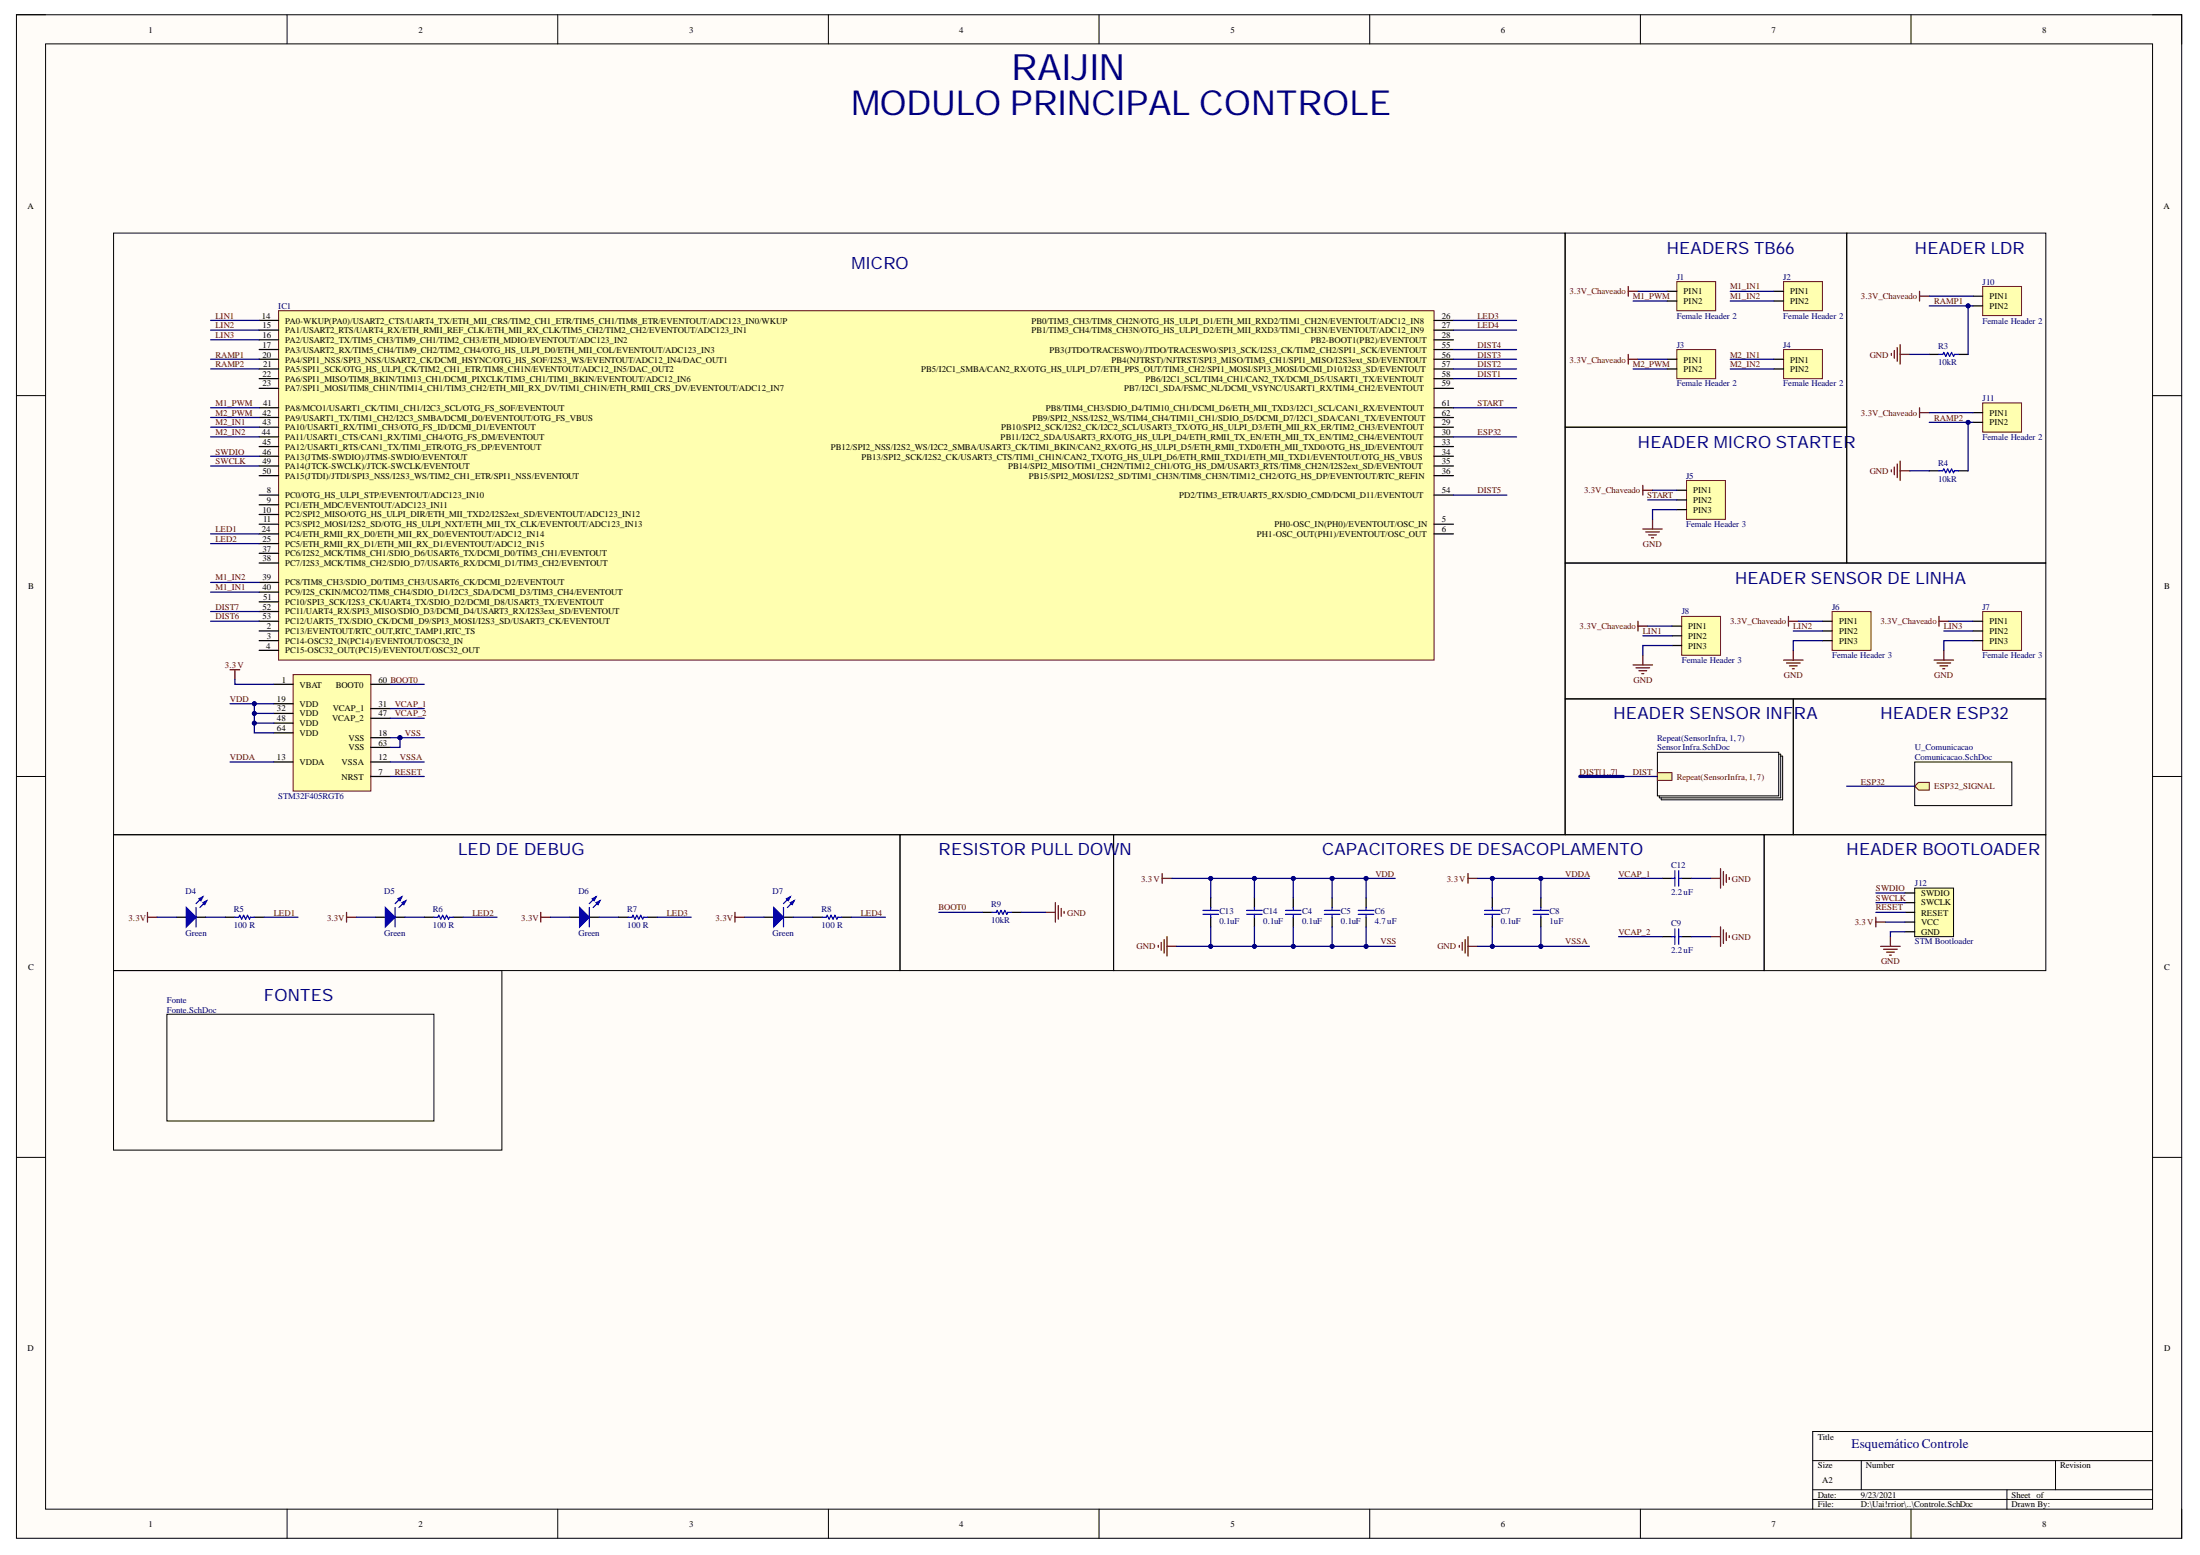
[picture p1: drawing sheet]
<svg xmlns="http://www.w3.org/2000/svg" width="297mm" height="210mm" viewBox="0 0 297 210" stroke-linecap="round" stroke-linejoin="round" font-family="sans-serif">
<path d="M2.2 2h292.4v205.6h-292.4z" fill-rule="evenodd" fill="#fffcf8"/>
<path d="M2.2 2h292.4v205.6h-292.4z" fill="none" stroke="#000" stroke-width=".14"/>
<path d="M6.2 5.9h284.4v197.8h-284.4z" fill-rule="evenodd" fill="#fffcf8"/>
<g fill="none" stroke="#000" stroke-width=".14">
<path d="M2.2 2h3.9M6.2 5.9h284.4v197.8h-284.4zM38.8 2v3.9M75.3 2v3.9M111.8 2v3.9M148.4 2v3.9M184.9 2v3.9M221.5 2v3.9M258 2v3.9M290.6 2h4v3.9M211.3 31.5h38v26.2h-38zM2.2 53.4h3.9"/>
<path d="M290.6 53.4h4M2.2 104.8h3.9M290.6 104.8h4M2.2 156.2h3.9M290.6 156.2h4M244.7 197.2h45.9M251.3 197.2v3.9M277.5 197.2v3.9M290.6 193.2h-45.9v10.5M38.8 203.7v3.9M75.3 203.7v3.9M111.9 203.7v3.9"/>
<path d="M148.4 203.7v3.9M184.9 203.7v3.9M221.5 203.7v3.9M244.7 201.1h45.9M244.7 202.4h45.9M258 203.7v3.9M271 201.1v2.6M294.6 203.7v3.9"/>
</g>
<path d="M226.4 38h5.2v3.9h-5.2z" fill-rule="evenodd" fill="#ffffb0"/>
<path d="M226.4 38h5.2v3.9h-5.2z" fill="none" stroke="#800000" stroke-width=".14"/>
<path d="M225.1 39.3h1.3M225.1 40.6h1.3" fill="none" stroke="#000" stroke-width=".17"/>
<path d="M219.8 38.7v1.3M219.8 39.3h1.4" fill="none" stroke="#800000" stroke-width=".17"/>
<path d="M240.8 38h5.3v3.9h-5.3z" fill-rule="evenodd" fill="#ffffb0"/>
<path d="M240.8 38h5.3v3.9h-5.3z" fill="none" stroke="#800000" stroke-width=".14"/>
<path d="M239.5 39.3h1.3M239.5 40.6h1.3" fill="none" stroke="#000" stroke-width=".17"/>
<path d="M240.8 47.2h5.3v3.9h-5.3z" fill-rule="evenodd" fill="#ffffb0"/>
<path d="M240.8 47.2h5.3v3.9h-5.3z" fill="none" stroke="#800000" stroke-width=".14"/>
<path d="M239.5 48.5h1.3M239.5 49.8h1.3" fill="none" stroke="#000" stroke-width=".17"/>
<path d="M226.4 47.2h5.2v3.9h-5.2z" fill-rule="evenodd" fill="#ffffb0"/>
<path d="M226.4 47.2h5.2v3.9h-5.2z" fill="none" stroke="#800000" stroke-width=".14"/>
<path d="M225.1 48.5h1.3M225.1 49.8h1.3" fill="none" stroke="#000" stroke-width=".17"/>
<path d="M219.8 47.8v1.4M219.8 48.5h1.4" fill="none" stroke="#800000" stroke-width=".17"/>
<path d="M15.3 31.5h196v81.2h-196z" fill="none" stroke="#000" stroke-width=".14"/>
<path d="M37.6 41.9h156v47.2h-156z" fill-rule="evenodd" fill="#ffffb0"/>
<path d="M37.6 41.9h156v47.2h-156z" fill="none" stroke="#800000" stroke-width=".14"/>
<g fill="none" stroke="#000" stroke-width=".17">
<path d="M35 43.2h2.6M35 44.6h2.6M35 45.9h2.6M35 47.2h2.6M35 48.5h2.6M35 49.8h2.6M35 51.1h2.6M35 52.4h2.6M35 57.7h2.6M35 59h2.6M35 55h2.6M35 56.4h2.6"/>
<path d="M193.6 43.3h2.6M193.6 44.6h2.6M193.6 45.9h2.6M193.6 47.2h2.6M193.6 48.5h2.6M193.6 51.1h2.6M193.6 52.4h2.6M193.6 57.7h2.6M193.6 59h2.6M193.6 55h2.6M193.6 49.8h2.6M193.6 56.4h2.6"/>
<path d="M35 60.3h2.6M35 61.6h2.6M35 62.9h2.6M35 64.2h2.6M35 66.8h2.6M35 68.1h2.6M35 69.4h2.6M35 70.8h2.6M35 72.1h2.6M35 73.4h2.6M35 74.7h2.6M35 76h2.6"/>
<path d="M35 78.6h2.6M35 79.9h2.6M193.6 60.3h2.6M193.6 61.6h2.6M193.6 62.9h2.6M193.6 64.2h2.6M193.6 66.8h2.6M193.6 70.8h2.6M193.6 72.1h2.6M35 85.2h2.6M35 86.5h2.6M35 87.8h2.6"/>
<path d="M35 81.2h2.6M35 82.5h2.6M35 83.9h2.6"/>
</g>
<path d="M39.6 91.1h10.5v15.7h-10.5z" fill-rule="evenodd" fill="#ffffb0"/>
<path d="M39.6 91.1h10.5v15.7h-10.5z" fill="none" stroke="#800000" stroke-width=".14"/>
<g fill="none" stroke="#000" stroke-width=".17">
<path d="M37 92.4h2.6M37 95h2.6M37 96.3h2.6M37 97.6h2.6M37 98.9h2.6M50.1 92.4h2.6M50.1 99.6h2.6M50.1 95.6h2.6M50.1 97h2.6M37 102.9h2.6M50.1 102.9h2.6M50.1 100.9h2.6"/>
<path d="M50.1 104.8h2.6"/>
</g>
<path d="M211.3 57.7h38v18.3h-38zM211.3 76h64.9v18.3h-64.9zM211.3 94.3h30.8v18.4h-30.8zM150.4 112.7h87.8v18.3h-87.8zM238.2 112.7h38v18.3h-38z" fill="none" stroke="#000" stroke-width=".14"/>
<g fill="none" stroke="#800000" stroke-width=".17">
<path d="M221.8 71.4h2.6M221.8 65.5v1.3M221.8 66.2h1.3M222.2 71.8h1.8M222.6 72.2h1M223 72.6h.2M223.1 70.1v1.3M220.5 89.8h2.6M220.9 90.1h1.8M221.2 83.9v1.3M221.2 84.5h1.3M221.3 90.5h1"/>
<path d="M221.7 90.9h.2M221.8 88.4v1.4"/>
</g>
<path d="M258.5 119.9h5.3v6.5h-5.3z" fill-rule="evenodd" fill="#ffffb0"/>
<path d="M121.5 112.7h28.9v18.3h-28.9zM223.8 101.5h16.4v5.9h-16.4zM240.2 101.8h.2v5.9h-16.4v-.3M240.4 102.1h.3v5.9h-16.4v-.3M258.5 119.9h5.3v6.5h-5.3z" fill="none" stroke="#000" stroke-width=".14"/>
<g fill="none" stroke="#000" stroke-width=".17">
<path d="M224.4 118.6h1.3M227.1 118.6h1.3M163.5 121.2v1.3M163.5 123.8v1.3M169.4 121.2v1.3M169.4 123.8v1.3M174.6 121.2v1.3M174.6 123.8v1.3M179.9 121.2v1.3M179.9 123.8v1.3M184.4 121.2v1.3M184.4 123.8v1.3"/>
<path d="M201.5 121.2v1.3M201.5 123.8v1.3M208 121.2v1.3M208 123.8v1.3M224.4 126.4h1.3M227.1 126.4h1.3M257.2 120.5h1.3M257.2 121.8h1.3M257.2 123.2h1.3M257.2 124.5h1.3M257.2 125.8h1.3"/>
</g>
<g fill="none" stroke="#800000" stroke-width=".17">
<path d="M31.1 90.4h1.3M31.7 90.4v1.3M240.8 89.1h2.6M241.2 89.5h1.8M241.5 83.2v1.3M241.5 83.9h1.3M241.6 89.9h1.1M242 90.3h.3M242.1 87.8v1.3M261.1 89.1h2.7M261.5 89.5h1.9M261.8 83.9h1.3"/>
<path d="M261.8 83.2v1.3M261.9 89.9h1.1M262.3 90.3h.3M262.5 87.8v1.3M156.9 117.9v1.3M156.9 118.6h1.3M198.2 118.6h1.3M198.2 117.9v1.3M231 118.6h1.3M232.3 117.3v2.6M232.7 117.7v1.8M233.1 118.1v1"/>
<path d="M233.5 118.4v.3M141.2 123.2h1.3M142.5 121.8v2.7M142.9 122.2v1.9M143.3 122.6v1.1M143.7 123v.3M156.4 127.6v.3M156.8 127.2v1.1M157.2 126.8v1.9M157.6 127.7h1.3M157.6 126.4v2.6M197 127.6v.3"/>
<path d="M197.4 127.2v1.1M197.8 126.8v1.9M198.2 127.7h1.3M198.2 126.4v2.7M231 126.4h1.3M232.3 125.1v2.6M232.7 125.5v1.9M233.1 125.9v1.1M233.5 126.3v.3M253.3 123.8v1.3M253.3 124.5h1.3M253.9 127.7h2.7"/>
<path d="M254.3 128.1h1.9M254.7 128.5h1.1M255.1 128.9h.3M255.2 126.4v1.3"/>
</g>
<g fill="none" stroke="#00f" stroke-width=".17">
<path d="M225.7 118.6h.4M226.1 117.5v2.1M226.7 117.5v2.1M226.7 118.6h.4M162.4 122.9h2.1M162.4 123.4h2.1M163.5 122.5v.4M163.5 123.4v.4M168.3 122.9h2.1M168.3 123.4h2.1M169.4 122.5v.4M169.4 123.4v.4"/>
<path d="M173.6 122.9h2.1M173.6 123.4h2.1M174.6 122.5v.4M174.6 123.4v.4M178.8 122.9h2.1M178.8 123.4h2.1M179.9 122.5v.4M179.9 123.4v.4M183.4 122.9h2.1M183.4 123.4h2.1M184.4 122.5v.4M184.4 123.4v.4"/>
<path d="M200.4 122.9h2.1M200.4 123.4h2.1M201.5 122.5v.4M201.5 123.4v.4M207 122.9h2.1M207 123.4h2.1M208 122.5v.4M208 123.4v.4M225.7 126.4h.4M226.1 125.4v2.1M226.7 125.4v2.1M226.7 126.4h.4"/>
</g>
<path d="M223.8 104.3h1.9v1h-1.9z" fill-rule="evenodd" fill="#ffff80"/>
<path d="M223.8 104.3h1.9v1h-1.9z" fill="none" stroke="#800000" stroke-width=".14"/>
<path d="M249.3 31.5h26.9v44.5h-26.9z" fill="none" stroke="#000" stroke-width=".14"/>
<path d="M267.7 38.7h5.2v3.9h-5.2z" fill-rule="evenodd" fill="#ffffb0"/>
<path d="M267.7 38.7h5.2v3.9h-5.2z" fill="none" stroke="#800000" stroke-width=".14"/>
<path d="M266.4 40h1.3M260.5 47.8h1.3M264.4 47.8h1.3M266.4 41.3h1.3" fill="none" stroke="#000" stroke-width=".17"/>
<path d="M259.2 39.3v1.3M259.2 40h1.3M255.4 47.7v.3M255.8 47.3v1.1M256.2 46.9v1.9M256.6 46.5v2.7M256.6 47.8h1.3" fill="none" stroke="#800000" stroke-width=".17"/>
<path d="M261.8 47.8h.5l.2-.2 .2 .5 .3-.5 .2 .5 .3-.5 .3 .5 .1-.3h.5" fill="none" stroke="#00f" stroke-width=".17"/>
<path d="M267.7 54.4h5.2v3.9h-5.2z" fill-rule="evenodd" fill="#ffffb0"/>
<path d="M267.7 54.4h5.2v3.9h-5.2z" fill="none" stroke="#800000" stroke-width=".14"/>
<path d="M266.4 55.7h1.3M266.4 57h1.3M260.5 63.6h1.3M264.4 63.6h1.3M23.8 123.8h1.4M26.5 123.8h1.3" fill="none" stroke="#000" stroke-width=".17"/>
<path d="M259.2 55v1.4M259.2 55.7h1.3M255.4 63.4v.3M255.8 63v1.1M256.2 62.6v1.9M256.6 62.2v2.7M256.6 63.6h1.3" fill="none" stroke="#800000" stroke-width=".17"/>
<path d="M261.8 63.6h.5l.2-.3 .2 .5 .3-.5 .2 .5 .3-.5 .3 .5 .1-.2h.5" fill="none" stroke="#00f" stroke-width=".17"/>
<path d="M15.3 112.7h106.2v18.3h-106.2z" fill="none" stroke="#000" stroke-width=".14"/>
<path d="M25.2 122.5l1.3 1.3-1.3 1.3z" fill="#00f"/>
<path d="M25.2 122.5l1.3 1.3-1.3 1.3zM27.4 121.1l-.9 .9M27.9 121.6l-.9 .9" fill="none" stroke="#00f" stroke-width=".17"/>
<path d="M27.4 121.8l.5-.2-.3 .5z" fill="#00f"/>
<path d="M27.4 121.8l.5-.2-.3 .5z" fill="none" stroke="#00f" stroke-width=".17"/>
<path d="M26.9 121.3l.5-.2-.3 .5z" fill="#00f"/>
<path d="M26.5 122.5v2.6M26.9 121.3l.5-.2-.3 .5zM31.7 123.8h.5l.2-.3 .2 .6 .3-.6 .3 .6 .2-.6 .3 .6 .1-.3h.5" fill="none" stroke="#00f" stroke-width=".17"/>
<path d="M30.4 123.8h1.3M34.3 123.8h1.3M50.7 123.8h1.3M53.3 123.8h1.4" fill="none" stroke="#000" stroke-width=".17"/>
<path d="M19.9 123.2v1.3M19.9 123.8h1.3" fill="none" stroke="#800000" stroke-width=".17"/>
<path d="M52 122.5l1.3 1.3-1.3 1.3z" fill="#00f"/>
<path d="M52 122.5l1.3 1.3-1.3 1.3zM54.3 121.1l-1 .9M54.8 121.6l-.9 .9" fill="none" stroke="#00f" stroke-width=".17"/>
<path d="M54.3 121.8l.5-.2-.3 .5z" fill="#00f"/>
<path d="M54.3 121.8l.5-.2-.3 .5z" fill="none" stroke="#00f" stroke-width=".17"/>
<path d="M53.7 121.3l.6-.2-.3 .5z" fill="#00f"/>
<path d="M53.3 122.5v2.6M53.7 121.3l.6-.2-.3 .5zM58.6 123.8h.5l.1-.3 .3 .6 .3-.6 .2 .6 .3-.6 .3 .6 .1-.3h.5" fill="none" stroke="#00f" stroke-width=".17"/>
<path d="M57.3 123.8h1.3M61.2 123.8h1.3M103.2 123.8h1.3M105.8 123.8h1.3" fill="none" stroke="#000" stroke-width=".17"/>
<path d="M46.8 123.2v1.3M46.8 123.8h1.3" fill="none" stroke="#800000" stroke-width=".17"/>
<path d="M104.5 122.5l1.3 1.3-1.3 1.3z" fill="#00f"/>
<path d="M104.5 122.5l1.3 1.3-1.3 1.3zM106.7 121.1l-.9 .9M107.2 121.6l-.9 .9" fill="none" stroke="#00f" stroke-width=".17"/>
<path d="M106.7 121.8l.5-.2-.2 .5z" fill="#00f"/>
<path d="M106.7 121.8l.5-.2-.2 .5z" fill="none" stroke="#00f" stroke-width=".17"/>
<path d="M106.2 121.3l.5-.2-.3 .5z" fill="#00f"/>
<path d="M105.8 122.5v2.6M106.2 121.3l.5-.2-.3 .5zM111 123.8h.6l.1-.3 .2 .6 .3-.6 .3 .6 .2-.6 .3 .6 .1-.3h.5" fill="none" stroke="#00f" stroke-width=".17"/>
<path d="M76.9 123.8h1.4M79.6 123.8h1.3M109.7 123.8h1.3M113.6 123.8h1.4" fill="none" stroke="#000" stroke-width=".17"/>
<path d="M99.2 123.2v1.3M99.2 123.8h1.3" fill="none" stroke="#800000" stroke-width=".17"/>
<path d="M78.3 122.5l1.3 1.3-1.3 1.3z" fill="#00f"/>
<path d="M78.3 122.5l1.3 1.3-1.3 1.3zM80.5 121.1l-.9 .9M81 121.6l-.9 .9" fill="none" stroke="#00f" stroke-width=".17"/>
<path d="M80.5 121.8l.5-.2-.3 .5z" fill="#00f"/>
<path d="M80.5 121.8l.5-.2-.3 .5z" fill="none" stroke="#00f" stroke-width=".17"/>
<path d="M80 121.3l.5-.2-.3 .5z" fill="#00f"/>
<path d="M79.6 122.5v2.6M80 121.3l.5-.2-.3 .5zM84.8 123.8h.5l.2-.3 .2 .6 .3-.6 .2 .6 .3-.6 .3 .6 .1-.3h.5" fill="none" stroke="#00f" stroke-width=".17"/>
<path d="M83.5 123.8h1.3M87.4 123.8h1.3" fill="none" stroke="#000" stroke-width=".17"/>
<path d="M73 123.2v1.3M73 123.8h1.3" fill="none" stroke="#800000" stroke-width=".17"/>
<path d="M242.1 94.3h34.1v18.4h-34.1zM258.5 102.9h13.1v5.8h-13.1z" fill="none" stroke="#000" stroke-width=".14"/>
<path d="M258.5 106.1l.5-.5h1.5v1.1h-1.5z" fill-rule="evenodd" fill="#ffff80"/>
<path d="M258.5 106.1l.5-.5h1.5v1.1h-1.5z" fill="none" stroke="#800000" stroke-width=".14"/>
<path d="M132.7 123.2h1.3M136.6 123.2h1.3" fill="none" stroke="#000" stroke-width=".17"/>
<path d="M134 123.2h.5l.1-.3 .3 .5 .2-.5 .3 .5 .3-.5 .2 .5 .2-.2h.5" fill="none" stroke="#00f" stroke-width=".17"/>
<path d="M15.3 131h52.5v24.2h-52.5zM22.5 136.9h36.1v14.4h-36.1z" fill="none" stroke="#000" stroke-width=".14"/>
<path d="M227.7 64.9h5.3v5.2h-5.3z" fill-rule="evenodd" fill="#ffffb0"/>
<path d="M227.7 64.9h5.3v5.2h-5.3z" fill="none" stroke="#800000" stroke-width=".14"/>
<path d="M226.4 66.2h1.3M226.4 67.5h1.3M226.4 68.8h1.3" fill="none" stroke="#000" stroke-width=".17"/>
<path d="M227.1 83.2h5.2v5.2h-5.2z" fill-rule="evenodd" fill="#ffffb0"/>
<path d="M227.1 83.2h5.2v5.2h-5.2z" fill="none" stroke="#800000" stroke-width=".14"/>
<path d="M225.7 84.5h1.4M225.7 85.8h1.4M225.7 87.1h1.4" fill="none" stroke="#000" stroke-width=".17"/>
<path d="M247.4 82.6h5.2v5.2h-5.2z" fill-rule="evenodd" fill="#ffffb0"/>
<path d="M247.4 82.6h5.2v5.2h-5.2z" fill="none" stroke="#800000" stroke-width=".14"/>
<path d="M246.1 83.9h1.3M246.1 85.2h1.3M246.1 86.5h1.3" fill="none" stroke="#000" stroke-width=".17"/>
<path d="M267.7 82.6h5.2v5.2h-5.2z" fill-rule="evenodd" fill="#ffffb0"/>
<path d="M267.7 82.6h5.2v5.2h-5.2z" fill="none" stroke="#800000" stroke-width=".14"/>
<path d="M266.4 83.9h1.3M266.4 85.2h1.3M266.4 86.5h1.3" fill="none" stroke="#000" stroke-width=".17"/>
<g fill="none" stroke="#000080" stroke-width=".17">
<path d="M221.2 39.3h3.9M233.6 39.3h5.9M220.5 40.6h4.6M220.5 49.8h4.6M221.2 48.5h3.9M233.6 40.6h5.9M233.6 48.5h5.9M233.6 49.8h5.9M222.5 67.5h3.9M223.1 66.2h3.3M226.4 68.8h-3.3v1.3M34.3 97.6h2.7"/>
<path d="M221.8 85.8h3.9M222.5 84.5h3.2M225.7 87.1h-3.9v1.3"/>
</g>
<circle cx="34.3" cy="97.6" r=".26" fill="#000080"/>
<circle cx="34.3" cy="97.6" r=".26" fill="none" stroke="#000080" stroke-width=".14"/>
<path d="M34.3 96.3h2.7" fill="none" stroke="#000080" stroke-width=".17"/>
<circle cx="34.3" cy="96.3" r=".26" fill="#000080"/>
<circle cx="34.3" cy="96.3" r=".26" fill="none" stroke="#000080" stroke-width=".14"/>
<path d="M31.1 95h3.2" fill="none" stroke="#000080" stroke-width=".17"/>
<circle cx="34.3" cy="95" r=".26" fill="#000080"/>
<circle cx="34.3" cy="95" r=".26" fill="none" stroke="#000080" stroke-width=".14"/>
<path d="M31.1 102.9h5.9M52.7 104.8h4.6M52.7 102.9h4.6M208 118.6v2.6M253.3 120.5h3.9M253.3 121.8h3.9M253.3 123.2h3.9M254.6 124.5h2.6M257.2 125.8h-2v.6" fill="none" stroke="#000080" stroke-width=".17"/>
<circle cx="208" cy="118.6" r=".26" fill="#000080"/>
<circle cx="208" cy="118.6" r=".26" fill="none" stroke="#000080" stroke-width=".14"/>
<path d="M201.5 118.6v2.6" fill="none" stroke="#000080" stroke-width=".17"/>
<circle cx="201.5" cy="118.6" r=".26" fill="#000080"/>
<circle cx="201.5" cy="118.6" r=".26" fill="none" stroke="#000080" stroke-width=".14"/>
<path d="M201.5 125.1v2.6" fill="none" stroke="#000080" stroke-width=".17"/>
<circle cx="201.5" cy="127.7" r=".26" fill="#000080"/>
<circle cx="201.5" cy="127.7" r=".26" fill="none" stroke="#000080" stroke-width=".14"/>
<path d="M208 125.1v2.6" fill="none" stroke="#000080" stroke-width=".17"/>
<circle cx="208" cy="127.7" r=".26" fill="#000080"/>
<circle cx="208" cy="127.7" r=".26" fill="none" stroke="#000080" stroke-width=".14"/>
<path d="M31.7 91.7v.7h5.3M52.7 95.6h4.6M52.7 97h4.6M218.5 118.6h5.9M228.4 118.6h2.6M163.5 125.1v2.6M218.5 126.4h5.9M228.4 126.4h2.6" fill="none" stroke="#000080" stroke-width=".17"/>
<circle cx="163.5" cy="127.7" r=".26" fill="#000080"/>
<circle cx="163.5" cy="127.7" r=".26" fill="none" stroke="#000080" stroke-width=".14"/>
<path d="M169.4 118.6v2.6" fill="none" stroke="#000080" stroke-width=".17"/>
<circle cx="169.4" cy="118.6" r=".26" fill="#000080"/>
<circle cx="169.4" cy="118.6" r=".26" fill="none" stroke="#000080" stroke-width=".14"/>
<path d="M169.4 125.1v2.6" fill="none" stroke="#000080" stroke-width=".17"/>
<circle cx="169.4" cy="127.7" r=".26" fill="#000080"/>
<circle cx="169.4" cy="127.7" r=".26" fill="none" stroke="#000080" stroke-width=".14"/>
<path d="M174.6 118.6v2.6" fill="none" stroke="#000080" stroke-width=".17"/>
<circle cx="174.6" cy="118.6" r=".26" fill="#000080"/>
<circle cx="174.6" cy="118.6" r=".26" fill="none" stroke="#000080" stroke-width=".14"/>
<path d="M174.6 125.1v2.6" fill="none" stroke="#000080" stroke-width=".17"/>
<circle cx="174.6" cy="127.7" r=".26" fill="#000080"/>
<circle cx="174.6" cy="127.7" r=".26" fill="none" stroke="#000080" stroke-width=".14"/>
<path d="M179.9 118.6v2.6" fill="none" stroke="#000080" stroke-width=".17"/>
<circle cx="179.9" cy="118.6" r=".26" fill="#000080"/>
<circle cx="179.9" cy="118.6" r=".26" fill="none" stroke="#000080" stroke-width=".14"/>
<path d="M179.9 125.1v2.6" fill="none" stroke="#000080" stroke-width=".17"/>
<circle cx="179.9" cy="127.7" r=".26" fill="#000080"/>
<circle cx="179.9" cy="127.7" r=".26" fill="none" stroke="#000080" stroke-width=".14"/>
<path d="M184.4 118.6v2.6" fill="none" stroke="#000080" stroke-width=".17"/>
<circle cx="184.4" cy="118.6" r=".26" fill="#000080"/>
<circle cx="184.4" cy="118.6" r=".26" fill="none" stroke="#000080" stroke-width=".14"/>
<path d="M184.4 125.1v2.6" fill="none" stroke="#000080" stroke-width=".17"/>
<circle cx="184.4" cy="127.7" r=".26" fill="#000080"/>
<circle cx="184.4" cy="127.7" r=".26" fill="none" stroke="#000080" stroke-width=".14"/>
<path d="M52.7 92.4h4.6M158.2 118.6h5.3v2.6M137.9 123.2h3.3" fill="none" stroke="#000080" stroke-width=".17"/>
<circle cx="163.5" cy="118.6" r=".26" fill="#000080"/>
<circle cx="163.5" cy="118.6" r=".26" fill="none" stroke="#000080" stroke-width=".14"/>
<path d="M242.1 85.2h4M242.8 83.9h3.3M246.1 86.5h-4v1.3M262.5 85.2h3.9M263.1 83.9h3.3M266.4 86.5h-3.9v1.3M126.8 123.2h5.9M158.9 127.7h29.5" fill="none" stroke="#000080" stroke-width=".17"/>
<circle cx="163.5" cy="127.7" r=".26" fill="#000080"/>
<circle cx="163.5" cy="127.7" r=".26" fill="none" stroke="#000080" stroke-width=".14"/>
<circle cx="169.4" cy="127.7" r=".26" fill="#000080"/>
<circle cx="169.4" cy="127.7" r=".26" fill="none" stroke="#000080" stroke-width=".14"/>
<circle cx="174.6" cy="127.7" r=".26" fill="#000080"/>
<circle cx="174.6" cy="127.7" r=".26" fill="none" stroke="#000080" stroke-width=".14"/>
<circle cx="179.9" cy="127.7" r=".26" fill="#000080"/>
<circle cx="179.9" cy="127.7" r=".26" fill="none" stroke="#000080" stroke-width=".14"/>
<circle cx="184.4" cy="127.7" r=".26" fill="#000080"/>
<circle cx="184.4" cy="127.7" r=".26" fill="none" stroke="#000080" stroke-width=".14"/>
<path d="M163.5 118.6h24.9" fill="none" stroke="#000080" stroke-width=".17"/>
<circle cx="163.5" cy="118.6" r=".26" fill="#000080"/>
<circle cx="163.5" cy="118.6" r=".26" fill="none" stroke="#000080" stroke-width=".14"/>
<circle cx="169.4" cy="118.6" r=".26" fill="#000080"/>
<circle cx="169.4" cy="118.6" r=".26" fill="none" stroke="#000080" stroke-width=".14"/>
<circle cx="174.6" cy="118.6" r=".26" fill="#000080"/>
<circle cx="174.6" cy="118.6" r=".26" fill="none" stroke="#000080" stroke-width=".14"/>
<circle cx="179.9" cy="118.6" r=".26" fill="#000080"/>
<circle cx="179.9" cy="118.6" r=".26" fill="none" stroke="#000080" stroke-width=".14"/>
<circle cx="184.4" cy="118.6" r=".26" fill="#000080"/>
<circle cx="184.4" cy="118.6" r=".26" fill="none" stroke="#000080" stroke-width=".14"/>
<path d="M199.5 127.7h15.1" fill="none" stroke="#000080" stroke-width=".17"/>
<circle cx="201.5" cy="127.7" r=".26" fill="#000080"/>
<circle cx="201.5" cy="127.7" r=".26" fill="none" stroke="#000080" stroke-width=".14"/>
<circle cx="208" cy="127.7" r=".26" fill="#000080"/>
<circle cx="208" cy="127.7" r=".26" fill="none" stroke="#000080" stroke-width=".14"/>
<path d="M199.5 118.6h15.1" fill="none" stroke="#000080" stroke-width=".17"/>
<circle cx="201.5" cy="118.6" r=".26" fill="#000080"/>
<circle cx="201.5" cy="118.6" r=".26" fill="none" stroke="#000080" stroke-width=".14"/>
<circle cx="208" cy="118.6" r=".26" fill="#000080"/>
<circle cx="208" cy="118.6" r=".26" fill="none" stroke="#000080" stroke-width=".14"/>
<path d="M37 95h-2.7v3.9h2.7M219.2 104.8h4.6" fill="none" stroke="#000080" stroke-width=".17"/>
<circle cx="34.3" cy="95" r=".26" fill="#000080"/>
<circle cx="34.3" cy="95" r=".26" fill="none" stroke="#000080" stroke-width=".14"/>
<circle cx="34.3" cy="96.3" r=".26" fill="#000080"/>
<circle cx="34.3" cy="96.3" r=".26" fill="none" stroke="#000080" stroke-width=".14"/>
<circle cx="34.3" cy="97.6" r=".26" fill="#000080"/>
<circle cx="34.3" cy="97.6" r=".26" fill="none" stroke="#000080" stroke-width=".14"/>
<path d="M52.7 99.6h1.3" fill="none" stroke="#000080" stroke-width=".17"/>
<circle cx="54" cy="99.6" r=".26" fill="#000080"/>
<circle cx="54" cy="99.6" r=".26" fill="none" stroke="#000080" stroke-width=".14"/>
<path d="M54 99.6v1.3h-1.3" fill="none" stroke="#000080" stroke-width=".17"/>
<circle cx="54" cy="99.6" r=".26" fill="#000080"/>
<circle cx="54" cy="99.6" r=".26" fill="none" stroke="#000080" stroke-width=".14"/>
<path d="M54 99.6h3.3" fill="none" stroke="#000080" stroke-width=".17"/>
<circle cx="54" cy="99.6" r=".26" fill="#000080"/>
<circle cx="54" cy="99.6" r=".26" fill="none" stroke="#000080" stroke-width=".14"/>
<g fill="none" stroke="#000080" stroke-width=".17">
<path d="M260.5 40h5.9M28.4 55h6.6M28.4 56.4h6.6M28.4 57.7h6.6M28.4 59h6.6M28.4 48.5h6.6M28.4 43.2h6.6M28.4 44.6h6.6M28.4 45.9h6.6M28.4 49.8h6.6M196.2 55h8.6M196.2 47.2h8.6"/>
<path d="M196.2 48.5h8.6M196.2 49.8h8.6M196.2 51.1h8.6M196.2 43.3h8.6M196.2 44.6h8.6M266.4 41.3h-.7v6.5M28.4 79.9h6.6M28.4 78.6h6.6M28.4 61.6h6.6M28.4 62.9h6.6M28.4 72.1h6.6M28.4 73.4h6.6"/>
<path d="M196.2 66.8h7.3M28.4 82.5h6.6M28.4 83.9h6.6"/>
</g>
<circle cx="265.7" cy="41.3" r=".26" fill="#000080"/>
<circle cx="265.7" cy="41.3" r=".26" fill="none" stroke="#000080" stroke-width=".14"/>
<path d="M257.9 47.8h2.6M260.5 41.3h5.2" fill="none" stroke="#000080" stroke-width=".17"/>
<circle cx="265.7" cy="41.3" r=".26" fill="#000080"/>
<circle cx="265.7" cy="41.3" r=".26" fill="none" stroke="#000080" stroke-width=".14"/>
<path d="M260.5 55.7h5.9M266.4 57h-.7v6.6" fill="none" stroke="#000080" stroke-width=".17"/>
<circle cx="265.7" cy="57" r=".26" fill="#000080"/>
<circle cx="265.7" cy="57" r=".26" fill="none" stroke="#000080" stroke-width=".14"/>
<path d="M260.5 57h5.2M257.9 63.6h2.6" fill="none" stroke="#000080" stroke-width=".17"/>
<circle cx="265.7" cy="57" r=".26" fill="#000080"/>
<circle cx="265.7" cy="57" r=".26" fill="none" stroke="#000080" stroke-width=".14"/>
<g fill="none" stroke="#000080" stroke-width=".17">
<path d="M196.2 59h8.6M249.3 106.1h9.2M21.2 123.8h2.6M27.8 123.8h2.6M35.6 123.8h4.6M48.1 123.8h2.6M54.7 123.8h2.6M62.5 123.8h4.6M74.3 123.8h2.6M80.9 123.8h2.6M88.7 123.8h4.6M100.5 123.8h2.7"/>
<path d="M107.1 123.8h2.6M115 123.8h4.6"/>
</g>
<path d="M213.3 104.8h5.9" fill="none" stroke="#000080" stroke-width=".42"/>
<text font-size="4.9" fill="#000080" x="136.5" y="10.8">RAIJIN</text>
<text font-size="4.6" fill="#000080" x="115" y="15.5">MODULO PRINCIPAL CONTROLE</text>
<g font-size="2.3" fill="#000080">
<text x="225" y="34.2">HEADERS TB66</text>
<text x="258.5" y="34.2">HEADER LDR</text>
<text x="115" y="36.3">MICRO</text>
<text x="221.1" y="60.4">HEADER MICRO STARTER</text>
<text x="234.3" y="78.8">HEADER SENSOR DE LINHA</text>
<text x="217.8" y="97.1">HEADER SENSOR INF</text>
<text x="242.2" y="97.1">RA</text>
<text x="253.9" y="97.1">HEADER ESP32</text>
<text x="61.8" y="115.5">LED DE DEBUG</text>
<text x="126.7" y="115.5">RESISTOR PULL DOWN</text>
<text x="178.5" y="115.5">CAPACITORES DE DESACOPLAMENTO</text>
<text x="249.3" y="115.5">HEADER BOOTLOADER</text>
<text x="35.6" y="135.2">FONTES</text>
</g>
<text font-size="1.8" fill="#000080" x="250" y="195.5">EsquemáticoControle</text>
<g font-size="1.2">
<text x="20.1" y="4.4">1</text>
<text x="56.5" y="4.4">2</text>
<text x="93.1" y="4.4">3</text>
<text x="129.5" y="4.4">4</text>
<text x="166.2" y="4.4">5</text>
<text x="202.6" y="4.4">6</text>
<text x="239.2" y="4.4">7</text>
<text x="275.7" y="4.4">8</text>
<text x="3.7" y="28.1">A</text>
<text x="292.1" y="28.1">A</text>
<text x="227.3" y="39.7">PIN1</text>
<text x="227.3" y="41.1">PIN2</text>
<text x="241.7" y="39.7">PIN1</text>
<text x="241.7" y="41.1">PIN2</text>
<text x="268.6" y="40.4">PIN1</text>
<text x="268.6" y="41.7">PIN2</text>
<text x="35.4" y="43">14</text>
<text x="35.4" y="44.3">15</text>
<text x="35.4" y="45.6">16</text>
<text x="35.4" y="46.9">17</text>
<text x="38.5" y="43.7">PA0-WKUP(PA0)/USART2_CTS/UART4_TX/ETH_MII_CRS/TIM2_CH1_ETR/TIM5_CH1/TIM8_ETR/EVENTOUT/ADC123_IN0/WKUP</text>
<text x="38.5" y="45">PA1/USART2_RTS/UART4_RX/ETH_RMII_REF_CLK/ETH_MII_RX_CLK/TIM5_CH2/TIM2_CH2/EVENTOUT/ADC123_IN1</text>
<text x="38.5" y="46.3">PA2/USART2_TX/TIM5_CH3/TIM9_CH1/TIM2_CH3/ETH_MDIO/EVENTOUT/ADC123_IN2</text>
<text x="38.5" y="47.6">PA3/USART2_RX/TIM5_CH4/TIM9_CH2/TIM2_CH4/OTG_HS_ULPI_D0/ETH_MII_COL/EVENTOUT/ADC123_IN3</text>
<text x="139.3" y="43.7">PB0/TIM3_CH3/TIM8_CH2N/OTG_HS_ULPI_D1/ETH_MII_RXD2/TIM1_CH2N/EVENTOUT/ADC12_IN8</text>
<text x="139.3" y="45">PB1/TIM3_CH4/TIM8_CH3N/OTG_HS_ULPI_D2/ETH_MII_RXD3/TIM1_CH3N/EVENTOUT/ADC12_IN9</text>
<text x="141.7" y="47.6">PB3(JTDO/TRACESWO)/JTDO/TRACESWO/SPI3_SCK/I2S3_CK/TIM2_CH2/SPI1_SCK/EVENTOUT</text>
<text x="177" y="46.3">PB2-BOOT1(PB2)/EVENTOUT</text>
<text x="194.7" y="43">26</text>
<text x="194.7" y="44.3">27</text>
<text x="194.7" y="45.6">28</text>
<text x="194.7" y="46.9">55</text>
<text x="35.4" y="48.3">20</text>
<text x="35.4" y="50.9">22</text>
<text x="35.4" y="52.2">23</text>
<text x="35.5" y="49.5">21</text>
<text x="38.5" y="48.9">PA4/SPI1_NSS/SPI3_NSS/USART2_CK/DCMI_HSYNC/OTG_HS_SOF/I2S3_WS/EVENTOUT/ADC12_IN4/DAC_OUT1</text>
<text x="38.5" y="50.2">PA5/SPI1_SCK/OTG_HS_ULPI_CK/TIM2_CH1_ETR/TIM8_CH1N/EVENTOUT/ADC12_IN5/DAC_OUT2</text>
<text x="38.5" y="51.6">PA6/SPI1_MISO/TIM8_BKIN/TIM13_CH1/DCMI_PIXCLK/TIM3_CH1/TIM1_BKIN/EVENTOUT/ADC12_IN6</text>
<text x="38.5" y="52.8">PA7/SPI1_MOSI/TIM8_CH1N/TIM14_CH1/TIM3_CH2/ETH_MII_RX_DV/TIM1_CH1N/ETH_RMII_CRS_DV/EVENTOUT/ADC12_IN7</text>
<text x="124.4" y="50.2">PB5/I2C1_SMBA/CAN2_RX/OTG_HS_ULPI_D7/ETH_PPS_OUT/TIM3_CH2/SPI1_MOSI/SPI3_MOSI/DCMI_D10/I2S3_SD/EVENTOUT</text>
<text x="150.1" y="48.9">PB4(NJTRST)/NJTRST/SPI3_MISO/TIM3_CH1/SPI1_MISO/I2S3ext_SD/EVENTOUT</text>
<text x="151.8" y="52.8">PB7/I2C1_SDA/FSMC_NL/DCMI_VSYNC/USART1_RX/TIM4_CH2/EVENTOUT</text>
<text x="154.6" y="51.6">PB6/I2C1_SCL/TIM4_CH1/CAN2_TX/DCMI_D5/USART1_TX/EVENTOUT</text>
<text x="194.7" y="48.3">56</text>
<text x="194.7" y="49.5">57</text>
<text x="194.7" y="50.9">58</text>
<text x="194.7" y="52.2">59</text>
<text x="227.3" y="48.9">PIN1</text>
<text x="227.3" y="50.2">PIN2</text>
<text x="241.7" y="48.9">PIN1</text>
<text x="241.7" y="50.2">PIN2</text>
<text x="35.4" y="58.7">44</text>
<text x="35.4" y="56.1">42</text>
<text x="35.4" y="57.4">43</text>
<text x="35.5" y="54.8">41</text>
<text x="38.5" y="55.4">PA8/MCO1/USART1_CK/TIM1_CH1/I2C3_SCL/OTG_FS_SOF/EVENTOUT</text>
<text x="38.5" y="56.8">PA9/USART1_TX/TIM1_CH2/I2C3_SMBA/DCMI_D0/EVENTOUT/OTG_FS_VBUS</text>
<text x="38.5" y="58.1">PA10/USART1_RX/TIM1_CH3/OTG_FS_ID/DCMI_D1/EVENTOUT</text>
<text x="38.5" y="59.4">PA11/USART1_CTS/CAN1_RX/TIM1_CH4/OTG_FS_DM/EVENTOUT</text>
<text x="135.1" y="59.4">PB11/I2C2_SDA/USART3_RX/OTG_HS_ULPI_D4/ETH_RMII_TX_EN/ETH_MII_TX_EN/TIM2_CH4/EVENTOUT</text>
<text x="135.2" y="58.1">PB10/SPI2_SCK/I2S2_CK/I2C2_SCL/USART3_TX/OTG_HS_ULPI_D3/ETH_MII_RX_ER/TIM2_CH3/EVENTOUT</text>
<text x="139.4" y="56.8">PB9/SPI2_NSS/I2S2_WS/TIM4_CH4/TIM11_CH1/SDIO_D5/DCMI_D7/I2C1_SDA/CAN1_TX/EVENTOUT</text>
<text x="141.2" y="55.4">PB8/TIM4_CH3/SDIO_D4/TIM10_CH1/DCMI_D6/ETH_MII_TXD3/I2C1_SCL/CAN1_RX/EVENTOUT</text>
<text x="194.7" y="57.4">29</text>
<text x="194.7" y="58.7">30</text>
<text x="194.7" y="54.8">61</text>
<text x="194.7" y="56.1">62</text>
<text x="268.6" y="56.1">PIN1</text>
<text x="268.6" y="57.4">PIN2</text>
<text x="35.4" y="60">45</text>
<text x="35.4" y="61.4">46</text>
<text x="35.4" y="62.6">49</text>
<text x="35.4" y="64">50</text>
<text x="38.5" y="60.7">PA12/USART1_RTS/CAN1_TX/TIM1_ETR/OTG_FS_DP/EVENTOUT</text>
<text x="38.5" y="62">PA13(JTMS-SWDIO)/JTMS-SWDIO/EVENTOUT</text>
<text x="38.5" y="63.3">PA14(JTCK-SWCLK)/JTCK-SWCLK/EVENTOUT</text>
<text x="38.5" y="64.7">PA15(JTDI)/JTDI/SPI3_NSS/I2S3_WS/TIM2_CH1_ETR/SPI1_NSS/EVENTOUT</text>
<text x="112.2" y="60.7">PB12/SPI2_NSS/I2S2_WS/I2C2_SMBA/USART3_CK/TIM1_BKIN/CAN2_RX/OTG_HS_ULPI_D5/ETH_RMII_TXD0/ETH_MII_TXD0/OTG_HS_ID/EVENTOUT</text>
<text x="116.3" y="62">PB13/SPI2_SCK/I2S2_CK/USART3_CTS/TIM1_CH1N/CAN2_TX/OTG_HS_ULPI_D6/ETH_RMII_TXD1/ETH_MII_TXD1/EVENTOUT/OTG_HS_VBUS</text>
<text x="136.1" y="63.3">PB14/SPI2_MISO/TIM1_CH2N/TIM12_CH1/OTG_HS_DM/USART3_RTS/TIM8_CH2N/I2S2ext_SD/EVENTOUT</text>
<text x="138.9" y="64.7">PB15/SPI2_MOSI/I2S2_SD/TIM1_CH3N/TIM8_CH3N/TIM12_CH2/OTG_HS_DP/EVENTOUT/RTC_REFIN</text>
<text x="194.7" y="60">33</text>
<text x="194.7" y="61.4">34</text>
<text x="194.7" y="62.6">35</text>
<text x="194.7" y="64">36</text>
<text x="35.4" y="71.8">24</text>
<text x="35.4" y="69.2">10</text>
<text x="35.5" y="70.5">11</text>
<text x="36" y="66.6">8</text>
<text x="36" y="67.9">9</text>
<text x="38.5" y="67.2">PC0/OTG_HS_ULPI_STP/EVENTOUT/ADC123_IN10</text>
<text x="38.5" y="68.6">PC1/ETH_MDC/EVENTOUT/ADC123_IN11</text>
<text x="38.5" y="69.8">PC2/SPI2_MISO/OTG_HS_ULPI_DIR/ETH_MII_TXD2/I2S2ext_SD/EVENTOUT/ADC123_IN12</text>
<text x="38.5" y="71.2">PC3/SPI2_MOSI/I2S2_SD/OTG_HS_ULPI_NXT/ETH_MII_TX_CLK/EVENTOUT/ADC123_IN13</text>
<text x="159.2" y="67.2">PD2/TIM3_ETR/UART5_RX/SDIO_CMD/DCMI_D11/EVENTOUT</text>
<text x="172.1" y="71.2">PH0-OSC_IN(PH0)/EVENTOUT/OSC_IN</text>
<text x="194.7" y="66.6">54</text>
<text x="194.7" y="70.5">5</text>
<text x="194.7" y="71.8">6</text>
<text x="228.6" y="66.6">PIN1</text>
<text x="228.6" y="67.9">PIN2</text>
<text x="228.6" y="69.2">PIN3</text>
<text x="35.4" y="73.1">25</text>
<text x="35.4" y="74.5">37</text>
<text x="35.4" y="75.7">38</text>
<text x="38.5" y="72.4">PC4/ETH_RMII_RX_D0/ETH_MII_RX_D0/EVENTOUT/ADC12_IN14</text>
<text x="38.5" y="73.8">PC5/ETH_RMII_RX_D1/ETH_MII_RX_D1/EVENTOUT/ADC12_IN15</text>
<text x="38.5" y="75.1">PC6/I2S2_MCK/TIM8_CH1/SDIO_D6/USART6_TX/DCMI_D0/TIM3_CH1/EVENTOUT</text>
<text x="38.5" y="76.4">PC7/I2S3_MCK/TIM8_CH2/SDIO_D7/USART6_RX/DCMI_D1/TIM3_CH2/EVENTOUT</text>
<text x="169.7" y="72.4">PH1-OSC_OUT(PH1)/EVENTOUT/OSC_OUT</text>
<text x="3.8" y="79.5">B</text>
<text x="35.4" y="78.4">39</text>
<text x="35.4" y="79.7">40</text>
<text x="35.4" y="82.3">52</text>
<text x="35.4" y="83.6">53</text>
<text x="35.5" y="81">51</text>
<text x="38.5" y="79">PC8/TIM8_CH3/SDIO_D0/TIM3_CH3/USART6_CK/DCMI_D2/EVENTOUT</text>
<text x="38.5" y="80.3">PC9/I2S_CKIN/MCO2/TIM8_CH4/SDIO_D1/I2C3_SDA/DCMI_D3/TIM3_CH4/EVENTOUT</text>
<text x="38.5" y="81.7">PC10/SPI3_SCK/I2S3_CK/UART4_TX/SDIO_D2/DCMI_D8/USART3_TX/EVENTOUT</text>
<text x="38.5" y="82.9">PC11/UART4_RX/SPI3_MISO/SDIO_D3/DCMI_D4/USART3_RX/I2S3ext_SD/EVENTOUT</text>
<text x="292.2" y="79.5">B</text>
<text x="36" y="87.6">4</text>
<text x="36" y="84.9">2</text>
<text x="36" y="86.2">3</text>
<text x="38.5" y="85.5">PC13/EVENTOUT/RTC_OUT,RTC_TAMP1,RTC_TS</text>
<text x="38.5" y="86.9">PC14-OSC32_IN(PC14)/EVENTOUT/OSC32_IN</text>
<text x="38.5" y="88.2">PC15-OSC32_OUT(PC15)/EVENTOUT/OSC32_OUT</text>
<text x="38.5" y="84.3">PC12/UART5_TX/SDIO_CK/DCMI_D9/SPI3_MOSI/I2S3_SD/USART3_CK/EVENTOUT</text>
<text x="227.9" y="84.9">PIN1</text>
<text x="227.9" y="86.2">PIN2</text>
<text x="227.9" y="87.6">PIN3</text>
<text x="248.3" y="84.3">PIN1</text>
<text x="248.3" y="85.5">PIN2</text>
<text x="248.3" y="86.9">PIN3</text>
<text x="268.6" y="84.3">PIN1</text>
<text x="268.6" y="85.5">PIN2</text>
<text x="268.6" y="86.9">PIN3</text>
<text x="37.4" y="94.8">19</text>
<text x="38.1" y="92.1">1</text>
<text x="40.4" y="92.8">VBAT</text>
<text x="40.4" y="95.4">VDD</text>
<text x="45.3" y="92.8">BOOT0</text>
<text x="51.1" y="92.1">60 BOOT0</text>
<text x="51.1" y="95.4">31</text>
<text x="37.4" y="96">32</text>
<text x="37.4" y="97.4">48</text>
<text x="37.4" y="98.6">64</text>
<text x="40.4" y="96.7">VDD</text>
<text x="40.4" y="98.1">VDD</text>
<text x="40.4" y="99.3">VDD</text>
<text x="44.8" y="97.4">VCAP_2</text>
<text x="44.9" y="96">VCAP_1</text>
<text x="47" y="100">VSS</text>
<text x="47" y="101.3">VSS</text>
<text x="51.1" y="99.3">18</text>
<text x="51.1" y="100.7">63</text>
<text x="51.1" y="96.7">47</text>
<text x="37.4" y="102.6">13</text>
<text x="40.4" y="103.3">VDDA</text>
<text x="46.1" y="103.3">VSSA</text>
<text x="46.1" y="105.2">NRST</text>
<text x="51.1" y="102.6">12</text>
<text x="51.1" y="104.6">7</text>
<text x="259.4" y="121">SWDIO</text>
<text x="259.4" y="122.2">SWCLK</text>
<text x="259.4" y="123.6">RESET</text>
<text x="259.4" y="124.8">VCC</text>
<text x="3.8" y="130.9">C</text>
<text x="259.4" y="126.2">GND</text>
<text x="292.2" y="130.9">C</text>
<text x="3.7" y="182.3">D</text>
<text x="292.2" y="182.3">D</text>
<text x="245.4" y="194.3">Title</text>
<text x="245.4" y="198.2">Size</text>
<text x="245.4" y="202.2">Date:</text>
<text x="245.4" y="203.5">File:</text>
<text x="246" y="200.2">A2</text>
<text x="251.3" y="202.2">9/23/2021</text>
<text x="251.3" y="203.5">D:\Uai!rrior\..\Controle.SchDoc</text>
<text x="251.9" y="198.2">Number</text>
<text x="271.6" y="202.2">Sheet of</text>
<text x="271.6" y="203.5">Drawn By:</text>
<text x="278.2" y="198.2">Revision</text>
<text x="20.1" y="206.1">1</text>
<text x="56.5" y="206.1">2</text>
<text x="93.1" y="206.1">3</text>
<text x="129.5" y="206.1">4</text>
<text x="166.2" y="206.1">5</text>
<text x="202.6" y="206.1">6</text>
<text x="239.2" y="206.1">7</text>
<text x="275.7" y="206.1">8</text>
</g>
<g font-size="1.2" fill="#000080">
<text x="37.6" y="41.7">IC1</text>
<text x="226.4" y="37.8">J1</text>
<text x="240.8" y="37.8">J2</text>
<text x="267.7" y="38.5">J10</text>
<text x="226.4" y="43">Female Header 2</text>
<text x="226.4" y="46.9">J3</text>
<text x="240.8" y="43">Female Header 2</text>
<text x="240.8" y="46.9">J4</text>
<text x="261.7" y="47.2">R3</text>
<text x="267.7" y="43.7">Female Header 2</text>
<text x="226.4" y="52.2">Female Header 2</text>
<text x="240.8" y="52.2">Female Header 2</text>
<text x="261.7" y="49.3">10kR</text>
<text x="267.7" y="54.2">J11</text>
<text x="267.7" y="59.4">Female Header 2</text>
<text x="227.7" y="64.7">J5</text>
<text x="261.7" y="62.9">R4</text>
<text x="261.7" y="65">10kR</text>
<text x="227.7" y="71.2">Female Header 3</text>
<text x="227.1" y="82.9">J8</text>
<text x="247.4" y="82.3">J6</text>
<text x="267.7" y="82.3">J7</text>
<text x="227.1" y="89.5">Female Header 3</text>
<text x="247.4" y="88.8">Female Header 3</text>
<text x="267.7" y="88.8">Female Header 3</text>
<text x="223.8" y="100">Repeat(SensorInfra, 1,7)</text>
<text x="223.8" y="101.3">SensorInfra.SchDoc</text>
<text x="258.5" y="101.3">U_Comunicacao</text>
<text x="37.6" y="107.9">STM32F405RGT6</text>
<text x="258.5" y="102.6">Comunicacao.SchDoc</text>
<text x="225.6" y="117.2">C12</text>
<text x="258.5" y="119.6">J12</text>
<text x="25" y="120.7">D4</text>
<text x="31.6" y="123.2">R5</text>
<text x="31.6" y="125.3">100 R</text>
<text x="51.9" y="120.7">D5</text>
<text x="58.5" y="123.2">R6</text>
<text x="58.5" y="125.3">100 R</text>
<text x="78.1" y="120.7">D6</text>
<text x="84.7" y="123.2">R7</text>
<text x="84.7" y="125.3">100 R</text>
<text x="104.3" y="120.7">D7</text>
<text x="110.9" y="123.2">R8</text>
<text x="110.9" y="125.3">100 R</text>
<text x="133.8" y="122.5">R9</text>
<text x="133.8" y="124.6">10kR</text>
<text x="164.6" y="123.4">C13</text>
<text x="164.6" y="124.8">0.1uF</text>
<text x="170.6" y="123.4">C14</text>
<text x="170.6" y="124.8">0.1uF</text>
<text x="175.8" y="123.4">C4</text>
<text x="175.8" y="124.8">0.1uF</text>
<text x="181" y="123.4">C5</text>
<text x="181" y="124.8">0.1uF</text>
<text x="185.6" y="123.4">C6</text>
<text x="185.6" y="124.8">4.7uF</text>
<text x="202.6" y="123.4">C7</text>
<text x="202.6" y="124.8">0.1uF</text>
<text x="209.2" y="123.4">C8</text>
<text x="209.2" y="124.8">1uF</text>
<text x="225.6" y="120.8">2.2uF</text>
<text x="225.6" y="125">C9</text>
<text x="25" y="126.3">Green</text>
<text x="51.9" y="126.3">Green</text>
<text x="78.1" y="126.3">Green</text>
<text x="104.3" y="126.3">Green</text>
<text x="225.6" y="128.7">2.2uF</text>
<text x="258.5" y="127.5">STM Bootloader</text>
<text x="22.5" y="135.3">Fonte</text>
<text x="22.5" y="136.7">Fonte.SchDoc</text>
</g>
<g font-size="1.2" fill="#800000">
<text x="211.9" y="39.7">3.3V_Chaveado</text>
<text x="220.5" y="40.4">M1_PWM</text>
<text x="233.6" y="39">M1_IN1</text>
<text x="233.6" y="40.4">M1_IN2</text>
<text x="251.3" y="40.4">3.3V_Chaveado</text>
<text x="261.2" y="41.1">RAMP1</text>
<text x="29.1" y="43">LIN1</text>
<text x="29.1" y="44.3">LIN2</text>
<text x="29.1" y="45.6">LIN3</text>
<text x="199.5" y="46.9">DIST4</text>
<text x="199.5" y="43">LED3</text>
<text x="199.5" y="44.3">LED4</text>
<text x="29.1" y="48.3">RAMP1</text>
<text x="29.1" y="49.5">RAMP2</text>
<text x="199.5" y="50.9">DIST1</text>
<text x="199.5" y="49.5">DIST2</text>
<text x="199.5" y="48.3">DIST3</text>
<text x="211.9" y="48.9">3.3V_Chaveado</text>
<text x="220.5" y="49.5">M2_PWM</text>
<text x="233.6" y="48.3">M2_IN1</text>
<text x="233.6" y="49.5">M2_IN2</text>
<text x="252.4" y="48.3">GND</text>
<text x="29.1" y="54.8">M1_PWM</text>
<text x="29.1" y="56.1">M2_PWM</text>
<text x="29.1" y="57.4">M2_IN1</text>
<text x="29.1" y="58.7">M2_IN2</text>
<text x="199.5" y="54.8">START</text>
<text x="199.5" y="58.7">ESP32</text>
<text x="251.3" y="56.1">3.3V_Chaveado</text>
<text x="261.2" y="56.8">RAMP2</text>
<text x="29.1" y="61.4">SWDIO</text>
<text x="29.1" y="62.6">SWCLK</text>
<text x="252.4" y="64">GND</text>
<text x="29.1" y="71.8">LED1</text>
<text x="199.5" y="66.6">DIST5</text>
<text x="213.9" y="66.6">3.3V_Chaveado</text>
<text x="222.4" y="67.2">START</text>
<text x="29.1" y="73.1">LED2</text>
<text x="221.8" y="73.8">GND</text>
<text x="29.1" y="78.4">M1_IN2</text>
<text x="29.1" y="79.7">M1_IN1</text>
<text x="29.1" y="82.3">DIST7</text>
<text x="29.1" y="83.6">DIST6</text>
<text x="213.3" y="84.9">3.3V_Chaveado</text>
<text x="221.8" y="85.5">LIN1</text>
<text x="233.6" y="84.3">3.3V_Chaveado</text>
<text x="242.1" y="84.9">LIN2</text>
<text x="253.9" y="84.3">3.3V_Chaveado</text>
<text x="262.4" y="84.9">LIN3</text>
<text x="30.4" y="90.2">3.3V</text>
<text x="31" y="94.8">VDD</text>
<text x="53.3" y="95.4">VCAP_1</text>
<text x="220.6" y="92.1">GND</text>
<text x="240.9" y="91.5">GND</text>
<text x="261.2" y="91.5">GND</text>
<text x="53.3" y="96.7">VCAP_2</text>
<text x="54.7" y="99.3">VSS</text>
<text x="31" y="102.6">VDDA</text>
<text x="53.3" y="104.6">RESET</text>
<text x="54" y="102.6">VSSA</text>
<text x="213.3" y="104.6">DIST[1..7]</text>
<text x="220.5" y="104.6">DIST</text>
<text x="226.4" y="105.2">Repeat(SensorInfra, 1,7)</text>
<text x="251.3" y="105.9">ESP32</text>
<text x="261.2" y="106.5">ESP32_SIGNAL</text>
<text x="154.1" y="119">3.3V</text>
<text x="185.7" y="118.3">VDD</text>
<text x="195.3" y="119">3.3V</text>
<text x="211.3" y="118.3">VDDA</text>
<text x="218.5" y="118.3">VCAP_1</text>
<text x="233.8" y="119">GND</text>
<text x="17.3" y="124.3">3.3V</text>
<text x="37" y="123.6">LED1</text>
<text x="44.2" y="124.3">3.3V</text>
<text x="63.8" y="123.6">LED2</text>
<text x="70.4" y="124.3">3.3V</text>
<text x="90" y="123.6">LED3</text>
<text x="96.6" y="124.3">3.3V</text>
<text x="116.2" y="123.6">LED4</text>
<text x="126.7" y="122.9">BOOT0</text>
<text x="144.1" y="123.6">GND</text>
<text x="250.4" y="124.8">3.3V</text>
<text x="253.3" y="120.3">SWDIO</text>
<text x="253.3" y="121.6">SWCLK</text>
<text x="253.3" y="122.9">RESET</text>
<text x="153.5" y="128.1">GND</text>
<text x="186.4" y="127.5">VSS</text>
<text x="194.1" y="128.1">GND</text>
<text x="211.3" y="127.5">VSSA</text>
<text x="218.5" y="126.2">VCAP_2</text>
<text x="233.8" y="126.9">GND</text>
<text x="254" y="130.1">GND</text>
</g>
</svg>
